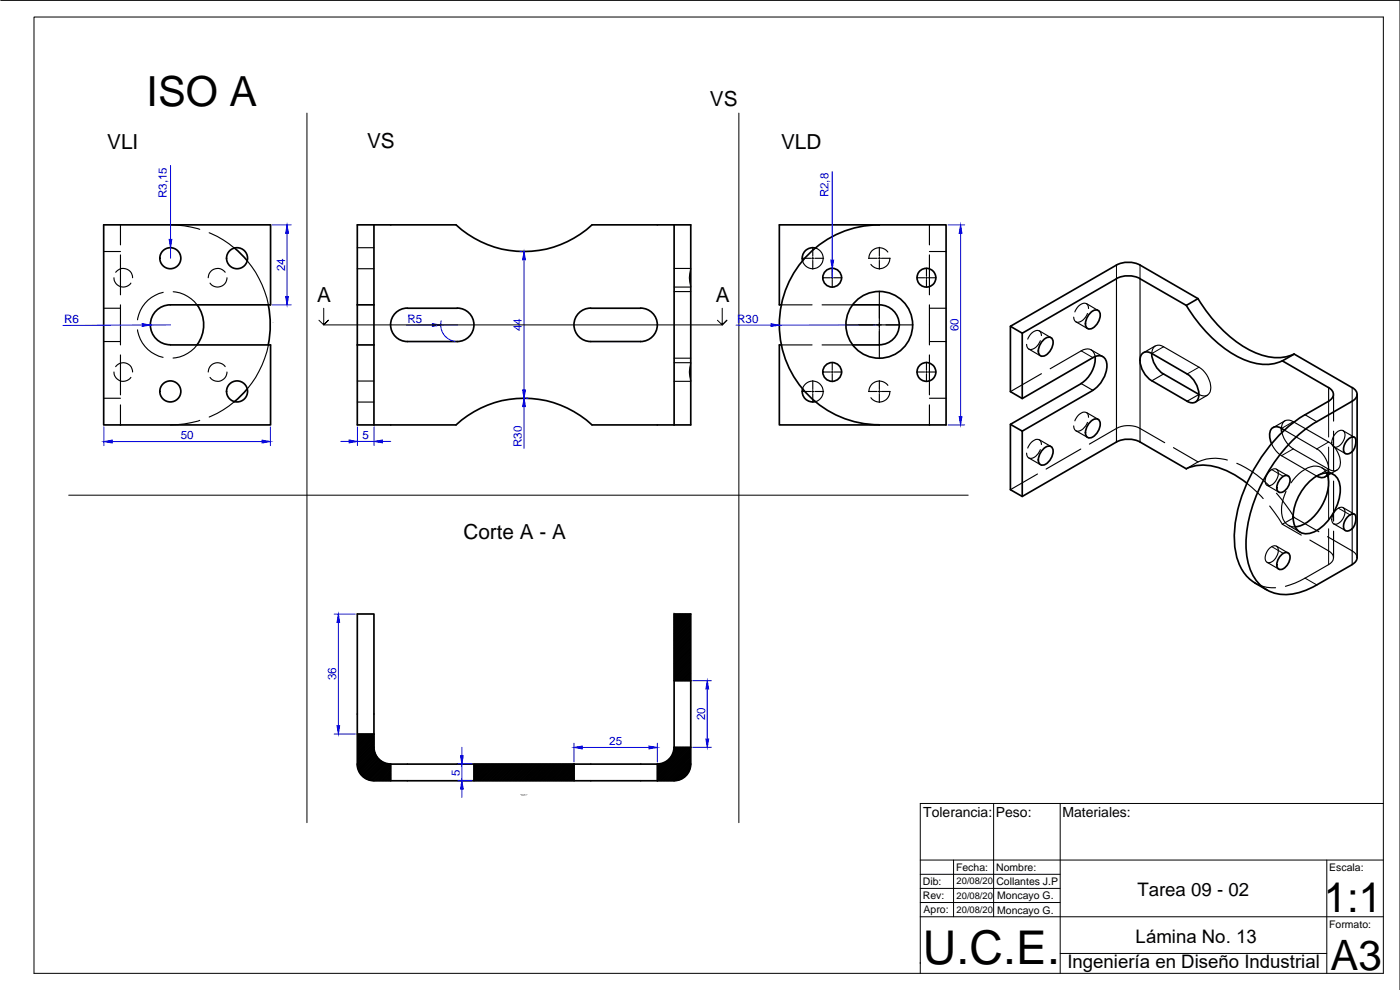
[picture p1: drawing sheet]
<svg xmlns="http://www.w3.org/2000/svg" width="420mm" height="297mm" viewBox="0 0 420 297" stroke-linecap="round" stroke-linejoin="round" font-family="sans-serif">
<!-- layer: MD_Oculto -->
<g fill="none" stroke="#000" stroke-width=".34">
<path d="M31.1 75.5h5.1M36.2 67.5v6M36.2 76.5v12M51.1 67.5a28.9 28.9 0 0 1 8.8 1.3M62.8 69.8l.5 .2a27.6 27.6 0 0 1 7.1 4.5M74.2 78.3a30.6 30.6 0 0 1 6.4 13.2M107.2 74.3h5M240.6 77.5h2.7M243.6 77.5h.6M243.9 74.2v2.7M243.9 77.2v.6M243.9 78.1v2.7"/>
<path d="M244.6 77.5h2.6M244.7 74.5a3.1 3.1 0 0 1 1.4 5.2 3.1 3.1 0 0 1-5.2-1.4M260.6 77.5h2.7M263.6 77.5h.6M263.9 74.2v2.7M263.9 77.2v.6M263.9 78.1v2.7M264.5 77.5h2.7M266.4 75.6a3.1 3.1 0 0 0-3.5-1.1 3.1 3.1 0 0 0-2.1 3M267 77.5a3.1 3.1 0 0 1-2.1 3 3.1 3.1 0 0 1-3.5-1.2M278.9 75.5h5M278.9 67.5v6"/>
<path d="M278.9 76.5v12M31.1 92.5h5.1M34.2 83.3a2.8 2.8 0 0 0 2 2.7 2.8 2.8 0 0 0 3.1-1.1M34.7 81.7a2.82 2.82 0 0 1 3.1-1 2.82 2.82 0 0 1 2 2.6M36.2 91.5v12M41.3 99a9.9 9.9 0 0 0 7.6 8.2M49 87.7a10 10 0 0 0-7.7 8.3M52 87.5a9.9 9.9 0 0 1 7.1 4M67.6 81.7a2.82 2.82 0 0 0-3.2-1 2.82 2.82 0 0 0-1.9 2.6M68.1 83.3a2.81 2.81 0 0 1-1.9 2.7 2.81 2.81 0 0 1-3.2-1.1M107.2 80.6h5M202.3 87.5h5"/>
<path d="M202.3 80.5h5M202.3 86.1h5M207.3 80.7a8.6 8.6 0 0 0 0 5.3M234.5 91.5h9.2M246.7 91.5h9.2M246.8 83.3h2.4M249.5 83.3h.6M249.8 80.4v2.4M249.8 83v.6M249.8 83.9v2.4M250.3 83.3h2.4M253.8 97.5h8.9"/>
<path d="M262.9 97.5h2M263.9 87.4v8.9M263.9 96.5v2M263.9 98.7v8.9M265.1 97.5h8.9M275.1 83.3h2.4M277.8 83.3h.5M278 80.4v2.4M278 83v.6M278 83.9v2.4M278.6 83.3h2.4M278.9 91.5v12"/>
<path d="M278.9 92.5h5M311.9 99.3l3.5 2M322.9 96.5l3.5 2.1M326.1 91.1l3.5 2.1M326.3 94.1a3.3 3.3 0 0 1-3.3 2.5l-.5-.4-.3-1M326.7 92.6a1.42 1.42 0 0 0-.8-1.6 1.42 1.42 0 0 0-1.8 .5l-.8 .7-.7 1.4M31.1 119.5h5.1M31.1 102.5h5.1M34.2 111.6a2.78 2.78 0 0 0 1.9 2.7 2.78 2.78 0 0 0 3.2-1.1M34.7 110a2.8 2.8 0 0 1 3.1-1 2.8 2.8 0 0 1 2 2.6M36.2 106.5v12M59.1 103.5a10.1 10.1 0 0 1-7.2 3.9"/>
<path d="M67.6 110a2.8 2.8 0 0 0-3.2-1 2.8 2.8 0 0 0-1.9 2.6M68.1 111.6a2.79 2.79 0 0 1-1.9 2.7 2.79 2.79 0 0 1-3.2-1.1M80.6 103.5a30 30 0 0 1-6.4 13.2M107.2 114.3h5M202.3 108.8h5M202.3 114.4h5M202.3 107.5h5M207.3 109a8.6 8.6 0 0 0 0 5.3M234.5 103.5h9.2M240.6 117.5h2.7M240.9 116.7a3.1 3.1 0 0 1 5.2-1.4 3.1 3.1 0 0 1-1.4 5.2M243.6 117.5h.6"/>
<path d="M243.9 114.2v2.7M243.9 117.2v.6M243.9 118.1v2.7M244.6 117.5h2.6M246.7 103.5h9.2M246.8 111.6h2.4M249.5 111.6h.6M249.8 108.7v2.4M249.8 111.3v.6M249.8 112.2v2.3M250.3 111.6h2.4M260.6 117.5h2.7"/>
<path d="M263.6 117.5h.6M263.9 114.2v2.7M263.9 117.2v.6M263.9 118.1v2.7M264.5 117.5h2.7M266.4 115.6a3.1 3.1 0 0 0-3.5-1.1 3.1 3.1 0 0 0-2.1 3M267 117.5a3.1 3.1 0 0 1-2.1 3 3.1 3.1 0 0 1-3.5-1.2M275.1 111.6h2.4M277.8 111.6h.5M278 108.7v2.4M278 111.3v.6M278 112.2v2.3"/>
<path d="M278.6 111.6h2.4M278.9 119.5h5M278.9 106.5v12M278.9 102.5h5M308.7 104.7l3.6 2.1M312.2 102.2a3.3 3.3 0 0 1-3.3 2.6l-.5-.5-.3-1M312.5 100.7a1.42 1.42 0 0 0-.8-1.5 1.42 1.42 0 0 0-1.7 .4l-.8 .8-.8 1.4M312.5 112.1l-9.3 5.4M327.4 105l3.6 2M328.7 107a2.5 2.5 0 0 0-1.6-2.2 2.5 2.5 0 0 0-2.6 .5l-9.3 5.3M345.7 106.1a2.15 2.15 0 0 1 1-2.3 2.15 2.15 0 0 1 2.5 .2l10.6 6.2a7.3 7.3 0 0 1 3.4 7.4 2.11 2.11 0 0 1-3.4 .7M346.7 103.8l-3.5 2"/>
<path d="M362.3 118.6l-3.5 2M400.2 118.3v8.1M36.2 121.5v6M59.9 126.1l-.5 .3a31 31 0 0 1-8.3 1.1M70.4 120.5a27.6 27.6 0 0 1-7.6 4.6M107.2 120.6h5M278.9 121.5v6M308.7 137.4l3.6 2M311.9 131.9l3.5 2.1M312.2 134.9a3.2 3.2 0 0 1-3.3 2.5l-.5-.4-.3-1M312.5 133.4a1.42 1.42 0 0 0-.8-1.5 1.42 1.42 0 0 0-1.7 .4l-.8 .8-.8 1.3M322.9 129.2l3.5 2.1"/>
<path d="M324.4 134.7l-10.5 6M326.1 123.8l3.5 2M326.3 126.7a3.3 3.3 0 0 1-3.3 2.6l-.5-.5-.3-1M326.7 125.2a1.41 1.41 0 0 0-.9-1.5 1.41 1.41 0 0 0-1.7 .4l-.8 .8-.7 1.4M349.5 132.8l-7.4-4.2a7.7 7.7 0 0 0-7 0l-8.2 4.7M352.2 134.3l7.3 4.3M359.5 138.6l-3.5 2.1M368.3 138a12.5 12.5 0 0 0-8.8 .6M371.2 139l1.2 .6a32.8 32.8 0 0 1 8.6 6.2M381.6 133.2l1.3 2 1.1 1.1 11.2 6.6M384.6 128.6a2.13 2.13 0 0 1 1-2.3 2.13 2.13 0 0 1 2.5 .2l10.6 6.1a7.4 7.4 0 0 1 3.4 7.4 2.05 2.05 0 0 1-3.4 .8M384.7 129.8l1.1 2.5 1.7 1.9 11.2 6.6"/>
<path d="M385.5 129.1l9.7 5.6a7.7 7.7 0 0 1 3.5 6.1M385.6 126.3l-3.5 2M400.2 129.4v11.9M400.3 134.1l3.5 2M400.9 130a1.49 1.49 0 0 1 1.3-.9 1.49 1.49 0 0 1 1.4 .8 3.7 3.7 0 0 1-3.1 4.3 1.89 1.89 0 0 1-.5-2.8zM403.1 129.2l3.4 2M311.4 142.2l-8.2 4.7M374.2 145l4.9 4.6M380.3 145.6l3.5 2M381 141.4a1.42 1.42 0 0 1 1.4-.8 1.42 1.42 0 0 1 1.2 1 3.8 3.8 0 0 1-2.9 4.1 1.71 1.71 0 0 1-.8-2.5zM381 151.8l3.9 5.5M383.1 148l2.8 3.5 2.5 3.8"/>
<path d="M383.1 140.8l3.5 2M384.9 157.3l5.6 3.3M386 147.4a10 10 0 0 0-.5 9.1 3.5 3.5 0 0 0 3.2 1.6M386.7 157.6l3.5 2.1M388.4 155.3l7.4 4.2M388.4 155.3l-3.5 2M396.7 140.3l3.5 2.1M398.1 141.9a4 4 0 0 0-5.6-1.5l-.9 .5a12.2 12.2 0 0 0-4.1 4M398.7 140.8l-.3 1.6M400.2 144.3v12.1M400.2 159.4v7.9M400.3 157.2l3.5 2"/>
<path d="M400.9 153.1a1.49 1.49 0 0 1 1.3-.9 1.49 1.49 0 0 1 1.4 .8 3.8 3.8 0 0 1-2.7 4.3 1.5 1.5 0 0 1-1.1-2.3zM401.2 141l-3.5 2.1M403.1 152.3l3.4 2M376.6 174.9a11.2 11.2 0 0 0 6.2 1.4M380.3 168.7l3.5 2.1M381 164.5a1.41 1.41 0 0 1 1.4-.8 1.41 1.41 0 0 1 1.2 1 3.8 3.8 0 0 1-2.9 4.2 1.71 1.71 0 0 1-.8-2.6zM383.1 163.9l3.5 2M393.1 162l5.6 3.3a2.18 2.18 0 0 1 1.5 2.1 2.18 2.18 0 0 1-1.5 2 51.5 51.5 0 0 1-11.6 6.1l-1.3 .4M398.4 161l7.4 4.3a2.55 2.55 0 0 1 1.5 2"/>
</g>
<!-- layer: MD_Visible -->
<g fill="none" stroke="#000" stroke-width=".51">
<path d="M70.3 74.4l3.9 3.8M112.2 67.5h24.7a30 30 0 0 0 40.8 0h24.6M112.2 67.5v24M112.2 67.5h-5v24M202.3 67.5v60M202.3 67.5h5v60h-5M244.7 74.4a3.2 3.2 0 0 0-3.8 3.9M263.9 67.5a30 30 0 0 0-30 30 30 30 0 0 0 30 30M51.1 91.5a6 6 0 0 0-6 6 6 6 0 0 0 6 5.9M51.1 91.5h30.1v-24h-50.1v60h50.1v-24h-30.1M59.1 91.5a10 10 0 0 1 0 12M80.5 91.4a30.1 30.1 0 0 1 0 12.1"/>
<path d="M107.2 91.5v12M107.2 91.5h5M112.2 91.5v12M122.2 92.4a5 5 0 0 0-5 5.1 5 5 0 0 0 5 5M122.3 92.5h14.9M137.2 92.4a5 5 0 0 1 5 5.1 5 5 0 0 1-5 5h-14.9M177.3 92.4a5 5 0 0 0-5 5.1 5 5 0 0 0 5 5h15M177.3 92.5h15M192.3 92.4a5 5 0 0 1 5 5.1 5 5 0 0 1-5 5M234.5 91.5h-.6v-24h50v60h-20M255.9 91.5h8a6 6 0 0 1 6 6 6 6 0 0 1-6 5.9l-8 .1M278.9 80.6a2.82 2.82 0 0 0-3.7 2.7 2.82 2.82 0 0 0 3.7 2.7"/>
<path d="M278.9 80.7a2.82 2.82 0 0 1 1.9 2.6 2.82 2.82 0 0 1-1.9 2.7M303.2 97.9v19.6l3.6 2.1 21.2-12.3M306.8 100v19.6M327 94.1a1.88 1.88 0 0 1 2.9-.7 4.1 4.1 0 0 1-3.1 5.3 1.88 1.88 0 0 1-.8-2.8zM335.1 83.6a7.8 7.8 0 0 1 7.1 0M335.1 83.6l-28.3 16.4-3.6-2.1 31.9-18.4a7.8 7.8 0 0 1 7.1 0l17.3 10.1M342.1 83.6l13.9 8M356 91.6a38.6 38.6 0 0 0 18.5 16.8 13.5 13.5 0 0 0 10.4-.2M359.5 89.6a38.6 38.6 0 0 0 18.5 16.7 13.5 13.5 0 0 0 10.4-.1M359.5 89.6l-3.5 2M74.2 116.7l-3.9 3.8M107.2 103.5v24h5"/>
<path d="M107.2 103.5h5M112.2 103.5v24M234.5 103.5h-.6v24h30M240.9 116.6a3.2 3.2 0 0 0 3.8 3.9M278.9 108.9a2.82 2.82 0 0 0-3.7 2.7 2.82 2.82 0 0 0 3.7 2.7M278.9 109a2.82 2.82 0 0 1 1.9 2.6 2.82 2.82 0 0 1-1.9 2.7M312.9 102.3a1.88 1.88 0 0 1 2.9-.7 4.1 4.1 0 0 1-3.1 5.3 1.88 1.88 0 0 1-.8-2.8zM324.5 115.1l-21.3 12.2 3.6 2.1M328 107.3a2.58 2.58 0 0 1 3-.3 2.58 2.58 0 0 1 1.2 2.7 9.4 9.4 0 0 1-4.2 7.4M328 117.1l-21.2 12.3M328.6 107a9.1 9.1 0 0 1-4.1 8M345.7 114.3a7.2 7.2 0 0 1-3.3-7.6 2.11 2.11 0 0 1 3.3-.6 7.6 7.6 0 0 0 3.5 6.1l10.6 6.1"/>
<path d="M345.7 114.2l10.6 6.2M345.7 106.1l10.6 6.1M356.3 112.2a7.2 7.2 0 0 1 3.2 7.6 2.11 2.11 0 0 1-3.2 .6M384.9 108.3l3.5-2.1 17.4 10.1a2.17 2.17 0 0 1 1.5 2 2.17 2.17 0 0 1-1.5 2.1l-10.6 6.1a47.1 47.1 0 0 0-20.3 28.8 26.4 26.4 0 0 0 .9 16.9 11.2 11.2 0 0 0 14 5.6l3.5-1.3 12.5-7.1M384.9 108.3l13.8 8a2.17 2.17 0 0 1 1.5 2 2.17 2.17 0 0 1-1.5 2.1 63.2 63.2 0 0 0-11.3 6.9 47.8 47.8 0 0 0-17 33.3 16.1 16.1 0 0 0 5.2 13.6l1.1 .7M407.3 118.3v49a2.42 2.42 0 0 1-1.5 2.1M112.2 127.5h24.7a30 30 0 0 1 40.8 0h24.6M303.2 127.3v19.6l3.6 2.1 28.3-16.4a7.8 7.8 0 0 1 7.1 0l13.8 8.1a14.3 14.3 0 0 1 12.6 .8l2.8 1.5 2.9 2M306.8 129.4v19.6M312.9 135a1.88 1.88 0 0 1 2.9-.7 4.1 4.1 0 0 1-3.1 5.3 1.88 1.88 0 0 1-.8-2.9zM327 126.8a1.88 1.88 0 0 1 2.9-.7 4.1 4.1 0 0 1-3.1 5.3 1.88 1.88 0 0 1-.8-2.8zM384.5 128.5l.2 1.3"/>
<path d="M385.5 129.1a2.91 2.91 0 0 0-3.7-.7 4.3 4.3 0 0 0-.2 4.7M404.6 131.8a1.28 1.28 0 0 1 1.1-.7 1.28 1.28 0 0 1 1.2 .7 4.1 4.1 0 0 1-2.1 4.3 1.29 1.29 0 0 1-1.4-.3 1.29 1.29 0 0 1-.2-1.5l.4-1.1zM384.3 143.6a1.56 1.56 0 0 1 1.3-.9 1.56 1.56 0 0 1 1.5 .8 3.8 3.8 0 0 1-2.9 4.3 1.7 1.7 0 0 1-.8-2.6zM392.4 145.1a7.2 7.2 0 0 1 7.4-2.9 5.1 5.1 0 0 1 2.4 5.9 15.3 15.3 0 0 1-8.1 11.6 4 4 0 0 1-5.9-3.4 15 15 0 0 1 4.2-11.2zM398.1 141.8a11.8 11.8 0 0 1-2.1 11.1 11 11 0 0 1-7.3 5.2M398.3 142.4a2.15 2.15 0 0 1-3.1 .4M404.4 155.1a1.5 1.5 0 0 1 2.4-.5 3.9 3.9 0 0 1-2.3 4.7 1.32 1.32 0 0 1-1.3-1.8l.4-1.1zM376.6 174.9l3.6 2.1M384.3 166.8a1.56 1.56 0 0 1 1.3-1 1.56 1.56 0 0 1 1.5 .8 3.8 3.8 0 0 1-2.9 4.3 1.7 1.7 0 0 1-.8-2.6zM202.3 184.2h5v20h-5zM202.3 204.2v20h5M207.3 204.2v20"/>
<path d="M107.2 229.2a5 5 0 0 0 5 5.1M107.2 220.2v-36h5v36M112.2 220.2h-5v9.1M112.2 224.2a5 5 0 0 0 5 5M112.2 220.2v4M117.3 234.3h24.9M142.2 229.3h30.1v5h-30.1zM142.2 229.3h-24.9v5h-5.1M172.3 234.3h25M172.3 229.3h25v5M202.3 224.2a5 5 0 0 1-5 5M207.3 224.2v5.1"/>
<path d="M207.3 229.2a5 5 0 0 1-5 5.1h-5"/>
<circle cx="51.1" cy="77.5" r="3.2"/>
<circle cx="71.1" cy="77.5" r="3.2"/>
<circle cx="249.7" cy="83.3" r="2.82"/>
<circle cx="263.9" cy="97.5" r="10"/>
<circle cx="51.1" cy="117.4" r="3.2"/>
<circle cx="71.1" cy="117.4" r="3.2"/>
<circle cx="249.7" cy="111.6" r="2.82"/>
</g>
<!-- layer: MD_Oculta fina -->
<g fill="none" stroke="#000" stroke-width=".3">
<path d="M335.1 79.5v4.1M342.1 79.5v4.1M324.5 105.3l3.5 2M349.2 104l-3.5 2.1M359.8 110.2l-3.5 2M405.8 116.3v4.1M388.1 126.5l-3.5 2.1M388.1 134.7l-3.5 2M398.7 120.4v10.7M398.7 134.1v21.5M398.7 132.6l-3.5 2.1M405.8 131.2v4.3"/>
<path d="M381.7 140.9l3.5 2M398.7 158.7v10.7M398.7 140.8l-3.5 2.1M401.7 152.5l3.5 2M405.8 154.2v4.4M381.7 164l3.5 2.1M391.7 173.5l3.5 2"/>
</g>
<!-- layer: MD_Visible fina -->
<path d="M335.1 83.6v49M342.1 83.6v49M324.5 115.1l3.5 2M349.2 112.2l-3.5 2M359.8 118.3l-3.5 2.1M398.7 116.3v4.1M391.7 124.4l3.5 2.1M405.8 120.4v10.8M405.8 135.5v18.7M405.8 158.6v10.8" fill="none" stroke="#000" stroke-width=".34"/>
<!-- layer: 0 -->
<g fill="none" stroke="#000" stroke-width=".3">
<path d="M.2 .1h420v296.9M10.2 5.1h405v286.9h-405zM92.1 33.9v212.9M221.7 33.9v212.9M97.2 92.5v5l1.4-1.4-1.4 1.4-1.5-1.4M216.7 92.5v5l1.4-1.4-1.4 1.4-1.4-1.4M20.6 148.6h270M276.2 258h139M286.2 258v17.1M298.2 241.1v34M318.2 241.1v50.9M398.2 258v34"/>
<path d="M415.2 241.1h-139v50.9M276.2 275.1h139M276.2 270.8h42M276.2 266.6h42M276.2 262.3h42M276.2 289.1h.1M318.2 286.1h80"/>
</g>
<!-- layer: Cotas -->
<g fill="none" stroke="#00d" stroke-width=".3">
<path d="M51.2 49.7v22.1M249.8 51.4v26.6M51.2 74.3v3.2M81.8 67.5h5.6M86.1 70v19M156 75.5h.6M157.3 78v39M284.5 67.5h5M288.3 70v55M42.7 97.5l-23.8 .1M51.2 97.5h-6M81.8 91.5h5.6"/>
<path d="M129.8 97.5l-7.8 .1M132.4 96.2a5 5 0 0 0 4.2 6.2M137.3 97.5h-5.1M220.9 97.6h10.5M249.8 80.5v2.8M263.9 97.5l-30 .1M157.9 119.5h.6M31.2 128.1v5.6M33.7 132.5h45M81.2 128.1v5.6M102.3 132.4h2.5M107.3 128.1v5.6"/>
<path d="M107.3 132.4h5M112.3 128.1v5.6M114.8 132.4h2.5M157.3 122v12.5M284.5 127.5h5M100.3 184.3h6.3M101.6 186.8v30.9M207.9 204.2h5.6M212.3 206.7v15M100.3 220.2h6.3M137.4 234.3h4.2M137.4 229.2h4.2"/>
<path d="M138.6 224.2v2.5M138.6 229.2v5.1M138.6 236.8v2.5M172.3 223v5.6M174.8 224.3h20M197.3 223v5.6M207.9 224.2h5.6"/>
</g>
<g fill="#00d" stroke="#00d" stroke-width=".3">
<path d="M157.3 75.5l.4 2.5h-.9z"/>
<path d="M156.8 117h.9l-.4 2.5z"/>
<path d="M129.8 97.1l2.4 .4-2.4 .4z"/>
<path d="M104.8 132l2.5 .4-2.5 .5z"/>
<path d="M112.3 132.4l2.5-.4v.9z"/>
<path d="M157.3 119.5l.4 2.5h-.9z"/>
<path d="M231.4 97.1l2.5 .5-2.5 .3z"/>
<path d="M287.9 125h.8l-.4 2.5z"/>
<path d="M288.3 67.5l.4 2.5h-.8z"/>
<path d="M31.2 132.5l2.5-.4v.8z"/>
<path d="M78.7 132.1l2.5 .4-2.5 .4z"/>
<path d="M50.8 71.8h.8l-.4 2.5z"/>
<path d="M249.3 78h.9l-.4 2.5z"/>
<path d="M86.1 67.5l.5 2.5h-.9z"/>
<path d="M85.7 89h.9l-.5 2.5z"/>
<path d="M42.7 97.1l2.5 .4-2.5 .4z"/>
<path d="M101.6 184.3l.3 2.5h-.8z"/>
<path d="M101.1 217.7h.8l-.3 2.5z"/>
<path d="M172.3 224.3l2.5-.5v.9z"/>
<path d="M194.8 223.8l2.5 .5-2.5 .4z"/>
<path d="M211.8 221.7h.9l-.4 2.5z"/>
<path d="M212.3 204.2l.4 2.5h-.9z"/>
<path d="M138.6 234.3l.4 2.5h-.8z"/>
<path d="M138.2 226.7h.8l-.4 2.5z"/>
</g>
<!-- layer: MD_Sombreado -->
<g fill="none" stroke="#000" stroke-width=".3">
<path d="M202.3 184.3h.1M202.5 184.3l-.2 .1M202.6 184.3l-.3 .3M202.8 184.3l-.5 .5M203 184.3l-.7 .7M203.2 184.3l-.9 .9M203.3 184.3l-1 1M203.5 184.3l-1.2 1.2M203.7 184.3l-1.4 1.4M203.9 184.3l-1.6 1.6M204 184.3l-1.7 1.7M204.2 184.3l-1.9 1.9"/>
<path d="M204.4 184.3l-2.1 2.1M204.6 184.3l-2.3 2.2M204.8 184.3l-2.5 2.4M204.9 184.3l-2.6 2.6M205.1 184.3l-2.8 2.8M205.3 184.3l-3 3M205.5 184.3l-3.2 3.1M205.7 184.3l-3.4 3.3M205.8 184.3l-3.5 3.5M206 184.3l-3.7 3.7M206.2 184.3l-3.9 3.9M206.3 184.3l-4 4"/>
<path d="M206.5 184.3l-4.2 4.2M206.7 184.3l-4.4 4.4M206.9 184.3l-4.6 4.6M207.1 184.3l-4.8 4.7M207.2 184.3l-4.9 4.9M207.3 184.4l-5 5M207.3 184.6l-5 5M207.3 184.7l-5 5M207.3 184.9l-5 5M207.3 185.1l-5 5M207.3 185.3l-5 5M207.3 185.4l-5 5"/>
<path d="M207.3 185.6l-5 5M207.3 185.8l-5 5M207.3 186l-5 5M207.3 186.2l-5 5M207.3 186.3l-5 5M207.3 186.5l-5 5M207.3 186.7l-5 5M207.3 186.8l-5 5.1M207.3 187.1l-5 5M207.3 187.2l-5 5M207.3 187.4l-5 5M207.3 187.6l-5 5"/>
<path d="M207.3 187.7l-5 5M207.3 187.9l-5 5M207.3 188.1l-5 5M207.3 188.3l-5 5M207.3 188.5l-5 4.9M207.3 188.6l-5 5M207.3 188.8l-5 5M207.3 189l-5 5M207.3 189.2l-5 5M207.3 189.3l-5 5M207.3 189.5l-5 5M207.3 189.7l-5 5"/>
<path d="M207.3 189.9l-5 4.9M207.3 190.1l-5 5M207.3 190.2l-5 5M207.3 190.4l-5 5M207.3 190.6l-5 5M207.3 190.7l-5 5M207.3 190.9l-5 5M207.3 191.1l-5 5M207.3 191.3l-5 5M207.3 191.5l-5 5M207.3 191.6l-5 5M207.3 191.8l-5 5"/>
<path d="M207.3 192l-5 5M207.3 192.2l-5 5M207.3 192.3l-5 5M207.3 192.5l-5 5M207.3 192.7l-5 5M207.3 192.9l-5 5M207.3 193.1l-5 5M207.3 193.2l-5 5M207.3 193.4l-5 5M207.3 193.6l-5 5M207.3 193.7l-5 5M207.3 193.9l-5 5.1"/>
<path d="M207.3 194.1l-5 5M207.3 194.3l-5 5M207.3 194.5l-5 5M207.3 194.6l-5 5M207.3 194.8l-5 5M207.3 195l-5 5M207.3 195.2l-5 5M207.3 195.4l-5 4.9M207.3 195.5l-5 5M207.3 195.7l-5 5M207.3 195.9l-5 5M207.3 196.1l-5 5"/>
<path d="M207.3 196.2l-5 5M207.3 196.4l-5 5M207.3 196.6l-5 5M207.3 196.8l-5 4.9M207.3 196.9l-5 5.1M207.3 197.1l-5 5M207.3 197.3l-5 5M207.3 197.5l-5 5M207.3 197.6l-5 5M207.3 197.8l-5 5M207.3 198l-5 5M207.3 198.2l-5 5"/>
<path d="M207.3 198.4l-5 5M207.3 198.5l-5 5M207.3 198.7l-5 5M207.3 198.9l-5 5M207.3 199.1l-5 5M207.3 199.2l-5 5M207.3 199.4l-4.9 4.8M207.3 199.6l-4.7 4.6M207.3 199.8l-4.5 4.4M207.3 199.9l-4.4 4.3M207.3 200.1l-4.1 4.1M207.3 200.3l-4 3.9"/>
<path d="M207.3 200.5l-3.8 3.7M207.3 200.6l-3.6 3.6M207.3 200.8l-3.5 3.4M207.3 201l-3.3 3.2M207.3 201.2l-3.1 3M207.3 201.4l-2.9 2.8M207.3 201.5l-2.7 2.7M207.3 201.7l-2.6 2.5M207.3 201.9l-2.4 2.3M207.3 202l-2.2 2.2M207.3 202.3l-2 1.9M207.3 202.4l-1.9 1.8"/>
<path d="M207.3 202.6l-1.7 1.6M207.3 202.8l-1.5 1.4M207.3 202.9l-1.3 1.3M207.3 203.1l-1.1 1.1M207.3 203.3l-1 .9M207.3 203.5l-.8 .7M207.3 203.7l-.6 .5M207.3 203.8l-.5 .4M207.3 204l-.2 .2M207.3 204.2h-.1M107.4 220.2l-.1 .2M107.6 220.2l-.3 .4"/>
<path d="M107.8 220.2l-.5 .6M108 220.2l-.7 .7M108.1 220.2l-.8 .9M108.3 220.2l-1 1.1M108.5 220.2l-1.2 1.2M108.7 220.2l-1.4 1.4M108.8 220.2l-1.5 1.6M109 220.2l-1.7 1.8M109.2 220.2l-1.9 2M109.3 220.2l-2 2.1M109.6 220.2l-2.3 2.3M109.7 220.2l-2.4 2.5"/>
<path d="M109.9 220.2l-2.6 2.7M110.1 220.2l-2.8 2.8M110.2 220.2l-2.9 3M110.4 220.2l-3.1 3.2M110.6 220.2l-3.3 3.4M110.8 220.2l-3.5 3.6M111 220.2l-3.7 3.7M111.1 220.2l-3.8 3.9M111.3 220.2l-4 4.1M111.5 220.2l-4.2 4.2M111.7 220.2l-4.4 4.4M111.8 220.2l-4.5 4.6"/>
<path d="M112 220.2l-4.7 4.8M112.2 220.2l-4.9 5M112.3 220.3l-5 5M112.3 220.5l-5 5M112.3 220.7l-5 5M112.3 220.9l-5 5M112.3 221.1l-5 4.9M112.3 221.2l-5 5M112.3 221.4l-5 5M112.3 221.6l-5 5M112.3 221.8l-5 5M112.3 221.9l-5 5"/>
<path d="M112.3 222.1l-5 5M112.3 222.3l-5 5M112.3 222.4l-5 5M112.3 222.7l-5 5M112.3 222.8l-5 5M112.3 223l-5 5M112.3 223.2l-5 5M112.3 223.3l-5 5M112.3 223.5l-5 5M112.3 223.7l-5 5M112.3 223.9l-5 5M112.3 224.1l-5 5"/>
<path d="M112.3 224.2l-5 5M112.3 224.4l-5 5M112.3 224.6l-5 5M112.3 224.7l-5 5M112.3 224.9l-5 5M112.4 225l-5.1 5.1M112.4 225.2l-5 5M112.4 225.3l-5 5.1M112.4 225.5l-5 5M112.5 225.6l-5 5M112.5 225.7l-5 5M112.6 225.9l-5 5"/>
<path d="M112.6 226l-5 5M112.6 226.1l-4.9 5.1M112.7 226.3l-5 5M112.8 226.4l-5.1 5M112.8 226.5l-5 5M112.9 226.6l-5 5M112.9 226.7l-4.9 5.1M113 226.9l-5 4.9M113.1 227l-5 5M113.2 227.1l-5 5M113.2 227.2l-5 5M113.3 227.3l-5 5"/>
<path d="M113.4 227.4l-5 5M113.5 227.5l-5 5M113.5 227.6l-5 5M113.6 227.7l-5 4.9M113.7 227.7l-5 5M113.8 227.8l-5 5M113.9 227.9l-5 5M114 228l-5 5M114.1 228.1l-5 5M114.2 228.2l-5 5M114.3 228.2l-5 5M114.4 228.3l-5 5"/>
<path d="M114.5 228.4l-5 5M114.6 228.5l-5 5M114.7 228.5l-5 5M114.8 228.6l-5 5M114.9 228.7l-5 5M115 228.7l-5 5M115.1 228.8l-4.9 5M115.3 228.8l-5 5M115.4 228.9l-5 5M115.5 228.9l-5 5M115.7 229l-5 5M115.8 229l-5 5"/>
<path d="M115.9 229.1l-5 4.9M116.1 229.1l-5 5M116.2 229.1l-5 5M116.4 229.1l-5 5.1M116.5 229.2l-5 5M116.7 229.2l-5 5M116.8 229.2l-5 5M117 229.2l-5 5M117.2 229.2l-5.1 5.1M117.3 229.3l-4.9 5M117.3 229.5l-4.8 4.8M117.3 229.6l-4.6 4.7"/>
<path d="M117.3 229.9l-4.4 4.4M117.3 230l-4.3 4.3M117.3 230.2l-4.1 4.1M117.3 230.4l-3.9 3.9M117.3 230.5l-3.7 3.8M117.3 230.7l-3.6 3.6M117.3 230.9l-3.4 3.4M117.3 231.1l-3.2 3.2M117.3 231.3l-3 3M117.3 231.4l-2.8 2.9M117.3 231.6l-2.7 2.7M117.3 231.8l-2.5 2.5"/>
<path d="M117.3 232l-2.3 2.3M117.3 232.1l-2.2 2.2M117.3 232.3l-1.9 2M117.3 232.5l-1.8 1.8M117.3 232.6l-1.6 1.7M117.3 232.8l-1.4 1.5M117.3 233l-1.3 1.3M117.3 233.2l-1.1 1.1M117.3 233.4l-.9 .9M117.3 233.5l-.7 .8M117.3 233.7l-.5 .6M117.3 233.9l-.4 .4"/>
<path d="M117.3 234.1l-.2 .2M142.5 229.2l-.2 .2M142.6 229.2l-.3 .4M142.8 229.2l-.5 .6M143 229.2l-.7 .7M143.1 229.2l-.8 .9M143.3 229.2l-1 1.1M143.5 229.2l-1.2 1.2M143.7 229.2l-1.4 1.5M143.8 229.2l-1.5 1.6M144 229.2l-1.7 1.8M144.2 229.2l-1.9 2"/>
<path d="M144.4 229.2l-2.1 2.1M144.6 229.2l-2.3 2.3M144.7 229.2l-2.4 2.5M144.9 229.2l-2.6 2.7M145.1 229.2l-2.8 2.9M145.2 229.2l-2.9 3M145.5 229.2l-3.2 3.2M145.6 229.2l-3.3 3.4M145.8 229.2l-3.5 3.6M146 229.2l-3.7 3.7M146.1 229.2l-3.8 3.9M146.3 229.2l-4 4.1"/>
<path d="M146.5 229.2l-4.2 4.3M146.7 229.2l-4.4 4.5M146.9 229.2l-4.6 4.6M147 229.2l-4.7 4.8M147.2 229.2l-4.9 5M147.4 229.2l-5 5.1M147.6 229.2l-5 5.1M147.7 229.2l-5 5.1M147.9 229.2l-5 5.1M148.1 229.2l-5 5.1M148.3 229.2l-5 5.1M148.5 229.2l-5 5.1"/>
<path d="M148.6 229.2l-5 5.1M148.8 229.2l-5 5.1M149 229.2l-5 5.1M149.1 229.2l-5 5.1M149.3 229.2l-5 5.1M149.5 229.2l-5 5.1M149.7 229.2l-5 5.1M149.9 229.2l-5 5.1M150 229.2l-5 5.1M150.2 229.2l-5 5.1M150.4 229.2l-5 5.1M150.6 229.2l-5 5.1"/>
<path d="M150.7 229.2l-4.9 5.1M150.9 229.2l-5 5.1M151.1 229.2l-5 5.1M151.3 229.2l-5 5.1M151.5 229.2l-5.1 5.1M151.6 229.2l-5 5.1M151.8 229.2l-5 5.1M152 229.2l-5 5.1M152.1 229.2l-4.9 5.1M152.3 229.2l-5 5.1M152.5 229.2l-5 5.1M152.7 229.2l-5 5.1"/>
<path d="M152.9 229.2l-5 5.1M153 229.2l-5 5.1M153.2 229.2l-5 5.1M153.4 229.2l-5 5.1M153.6 229.2l-5 5.1M153.8 229.2l-5 5.1M153.9 229.2l-5 5.1M154.1 229.2l-5 5.1M154.3 229.2l-5 5.1M154.5 229.2l-5.1 5.1M154.6 229.2l-5 5.1M154.8 229.2l-5 5.1"/>
<path d="M155 229.2l-5 5.1M155.2 229.2l-5 5.1M155.3 229.2l-5 5.1M155.5 229.2l-5 5.1M155.7 229.2l-5 5.1M155.9 229.2l-5 5.1M156 229.2l-5 5.1M156.2 229.2l-5 5.1M156.4 229.2l-5 5.1M156.6 229.2l-5 5.1M156.8 229.2l-5 5.1M156.9 229.2l-5 5.1"/>
<path d="M157.1 229.2l-5 5.1M157.3 229.2l-5 5.1M157.5 229.2l-5.1 5.1M157.6 229.2l-4.9 5.1M157.8 229.2l-5 5.1M158 229.2l-5 5.1M158.2 229.2l-5 5.1M158.3 229.2l-5 5.1M158.5 229.2l-5 5.1M158.7 229.2l-5 5.1M158.9 229.2l-5 5.1M159 229.2l-4.9 5.1"/>
<path d="M159.2 229.2l-5 5.1M159.4 229.2l-5 5.1M159.6 229.2l-5 5.1M159.8 229.2l-5 5.1M159.9 229.2l-5 5.1M160.1 229.2l-5 5.1M160.3 229.2l-5 5.1M160.5 229.2l-5.1 5.1M160.7 229.2l-5 5.1M160.8 229.2l-5 5.1M161 229.2l-5 5.1M161.2 229.2l-5 5.1"/>
<path d="M161.3 229.2l-5 5.1M161.5 229.2l-5 5.1M161.7 229.2l-5 5.1M161.9 229.2l-5 5.1M162.1 229.2l-5 5.1M162.2 229.2l-5 5.1M162.4 229.2l-5 5.1M162.6 229.2l-5 5.1M162.8 229.2l-5 5.1M162.9 229.2l-5 5.1M163.1 229.2l-5 5.1M163.3 229.2l-5 5.1"/>
<path d="M163.5 229.2l-5 5.1M163.7 229.2l-5 5.1M163.8 229.2l-5 5.1M164 229.2l-5 5.1M164.2 229.2l-5 5.1M164.3 229.2l-5 5.1M164.5 229.2l-5 5.1M164.7 229.2l-5 5.1M164.9 229.2l-5 5.1M165.1 229.2l-5 5.1M165.2 229.2l-5 5.1M165.4 229.2l-5 5.1"/>
<path d="M165.6 229.2l-5 5.1M165.8 229.2l-5 5.1M165.9 229.2l-4.9 5.1M166.1 229.2l-5 5.1M166.3 229.2l-5 5.1M166.5 229.2l-5 5.1M166.7 229.2l-5 5.1M166.8 229.2l-5 5.1M167 229.2l-5 5.1M167.2 229.2l-5 5.1M167.3 229.2l-5 5.1M167.6 229.2l-5.1 5.1"/>
<path d="M167.7 229.2l-5 5.1M167.9 229.2l-5 5.1M168.1 229.2l-5 5.1M168.2 229.2l-5 5.1M168.4 229.2l-5 5.1M168.6 229.2l-5 5.1M168.8 229.2l-5 5.1M169 229.2l-5 5.1M169.1 229.2l-5 5.1M169.3 229.2l-5 5.1M169.5 229.2l-5 5.1M169.7 229.2l-5 5.1"/>
<path d="M169.8 229.2l-5 5.1M170 229.2l-5 5.1M170.2 229.2l-5 5.1M170.3 229.2l-4.9 5.1M170.6 229.2l-5.1 5.1M170.7 229.2l-5 5.1M170.9 229.2l-5 5.1M171.1 229.2l-5 5.1M171.2 229.2l-5 5.1M171.4 229.2l-5 5.1M171.6 229.2l-5 5.1M171.8 229.2l-5 5.1"/>
<path d="M172 229.2l-5 5.1M172.1 229.2l-5 5.1M172.3 229.3l-5 5M172.3 229.5l-4.8 4.8M172.3 229.6l-4.6 4.7M172.3 229.8l-4.4 4.5M172.3 230l-4.3 4.3M172.3 230.2l-4.1 4.1M172.3 230.4l-3.9 3.9M172.3 230.5l-3.8 3.8M172.3 230.7l-3.6 3.6M172.3 230.9l-3.4 3.4"/>
<path d="M172.3 231l-3.2 3.3M172.3 231.2l-3.1 3.1M172.3 231.4l-2.9 2.9M172.3 231.6l-2.7 2.7M172.3 231.8l-2.5 2.5M172.3 231.9l-2.3 2.4M172.3 232.1l-2.2 2.2M172.3 232.3l-2 2M172.3 232.5l-1.8 1.8M172.3 232.6l-1.6 1.7M172.3 232.8l-1.4 1.5M172.3 233l-1.3 1.3"/>
<path d="M172.3 233.2l-1.1 1.1M172.3 233.3l-.9 1M172.3 233.5l-.8 .8M172.3 233.7l-.6 .6M172.3 233.9l-.4 .4M172.3 234l-.2 .3M172.3 234.2v.1M197.4 229.2l-.1 .2M197.6 229.2l-.3 .4M197.8 229.2l-.5 .5M198 229.2l-.7 .7M198.2 229.1l-.9 1"/>
<path d="M198.4 229.1l-1.1 1.2M198.7 229.1l-1.4 1.3M198.9 229l-1.6 1.6M199.2 228.8l-1.9 2M199.6 228.7l-2.3 2.3M200 228.5l-2.7 2.7M202.4 224.2l-.1 .2M202.6 224.2l-.3 .4M202.8 224.2l-.6 .6M202.9 224.2l-.7 .8M203.1 224.2l-.9 1M203.3 224.2l-1.2 1.2"/>
<path d="M203.5 224.2l-1.4 1.5M203.7 224.2l-1.7 1.7M203.8 224.2l-1.9 2M204 224.2l-2.3 2.3M204.2 224.2l-2.7 2.7M204.3 224.2l-7 7.1M204.6 224.2l-7.3 7.3M204.7 224.2l-7.4 7.5M204.9 224.2l-7.6 7.6M205.1 224.2l-7.8 7.9M205.2 224.2l-7.9 8M205.4 224.2l-8.1 8.2"/>
<path d="M205.6 224.2l-8.3 8.4M205.8 224.2l-8.5 8.5M206 224.2l-8.7 8.7M206.1 224.2l-8.8 8.9M206.3 224.2l-9 9.1M206.3 232.2l-1.1 1.1M206.5 224.2l-9.2 9.3M206.6 231.7l-1.9 1.9M206.7 224.2l-9.4 9.4M206.8 231.3l-2.5 2.5M206.8 224.2l-9.5 9.6M206.9 231l-2.9 2.9"/>
<path d="M207 224.2l-9.7 9.8M207.1 230.7l-3.3 3.3M207.1 230.5l-3.6 3.6M207.2 224.2l-9.9 10M207.2 230.1l-4.1 4.1M207.2 230.3l-3.9 3.8M207.2 229.9l-4.3 4.3M207.3 224.4l-9.9 9.9M207.3 224.5l-9.8 9.8M207.3 224.7l-9.6 9.6M207.3 224.9l-9.4 9.4M207.3 225l-9.2 9.3"/>
<path d="M207.3 225.2l-9.1 9.1M207.3 225.4l-8.9 8.9M207.3 225.6l-8.7 8.7M207.3 225.7l-8.5 8.6M207.3 225.9l-8.3 8.4M207.3 226.1l-8.2 8.2M207.3 226.3l-8 8M207.3 226.5l-7.8 7.8M207.3 226.6l-7.7 7.7M207.3 226.8l-7.4 7.5M207.3 227l-7.3 7.3M207.3 227.1l-7.1 7.2"/>
<path d="M207.3 227.4l-6.9 6.9M207.3 227.5l-6.8 6.8M207.3 227.7l-6.6 6.6M207.3 227.9l-6.4 6.4M207.3 228l-6.2 6.3M207.3 228.2l-6 6.1M207.3 228.4l-5.9 5.9M207.3 228.6l-5.7 5.7M207.3 228.8l-5.5 5.5M207.3 228.9l-5.3 5.4M207.3 229.1l-5.2 5.2M207.3 229.3l-5 5"/>
<path d="M207.3 229.5l-4.8 4.7M207.3 229.6l-4.6 4.6"/>
</g>
<path d="M97.2 97.2v.3h119.5v-.3" fill="none" stroke="#000" stroke-width=".3"/>
<path d="M97.2 97l-.1 .2zM216.7 97v.2z" fill="#000" stroke="#000" stroke-width=".3"/>
<text font-size="14" x="277" y="289.2">U.C.E.</text>
<g font-size="12.6">
<text x="397.3" y="273.7">1:1</text>
<text x="399.3" y="290.9">A3</text>
</g>
<text font-size="12.5" x="44" y="31.8">ISO A</text>
<g font-size="6.2">
<text x="213.1" y="31.8">VS</text>
<text x="32.2" y="44.7">VLI</text>
<text x="110.2" y="44.3">VS</text>
<text x="234.4" y="44.7">VLD</text>
<text x="95.2" y="90.7">A</text>
<text x="214.8" y="90.7">A</text>
<text x="139.1" y="161.8">Corte A - A</text>
</g>
<g font-size="5.6">
<text x="341.3" y="269">Tarea 09 - 02</text>
<text x="340.8" y="283">Lámina No. 13</text>
<text x="320.3" y="290.5">Ingeniería en Diseño Industrial</text>
</g>
<g font-size="4.2">
<text x="277.1" y="245.1">Tolerancia:</text>
<text x="298.9" y="245.1">Peso:</text>
<text x="318.9" y="245.1">Materiales:</text>
</g>
<g font-size="3.5" fill="#00d">
<text x="50" y="59.5" transform="rotate(-90 50 59.5)">R3,15</text>
<text x="248.7" y="59.3" transform="rotate(-90 248.7 59.3)">R2,8</text>
<text x="85.6" y="81.4" transform="rotate(-90 85.6 81.4)">24</text>
<text x="19.3" y="97">R6</text>
<text x="122.3" y="96.9" transform="rotate(-1 122.3 96.9)">R5</text>
<text x="156.6" y="99.3" transform="rotate(-90 156.6 99.3)">44</text>
<text x="221.2" y="96.9">R30</text>
<text x="287.6" y="99.4" transform="rotate(-90 287.6 99.4)">60</text>
<text x="54.2" y="131.8">50</text>
<text x="108.8" y="131.8">5</text>
<text x="156.6" y="134.2" transform="rotate(-90 156.6 134.2)">R30</text>
<text x="100.9" y="204.2" transform="rotate(-90 100.9 204.2)">36</text>
<text x="211.6" y="216.1" transform="rotate(-90 211.6 216.1)">20</text>
<text x="182.8" y="223.6">25</text>
<text x="138" y="232.7" transform="rotate(-90 138 232.7)">5</text>
</g>
<g font-size="3.1">
<text x="286.9" y="261.3">Fecha:</text>
<text x="299" y="261.3">Nombre:</text>
<text x="398.9" y="261.3">Escala:</text>
<text x="276.9" y="265.5">Dib:</text>
<text x="276.9" y="269.8">Rev:</text>
<text x="299" y="265.6">Collantes J.P</text>
<text x="299.3" y="269.9">Moncayo G.</text>
<text x="277.2" y="274.1">Apro:</text>
<text x="299.3" y="274.1">Moncayo G.</text>
<text x="398.9" y="278.3">Formato:</text>
</g>
<g font-size="2.8">
<text x="287.1" y="265.3">20/08/20</text>
<text x="287.1" y="269.6">20/08/20</text>
<text x="287.1" y="273.8">20/08/20</text>
</g>
<g font-size=".3">
<text x="216.6" y="96.8">A</text>
<text x="156.2" y="238.5">SECCIÓN A-A</text>
<text x="156.5" y="239">SCALE 1:1</text>
</g>
</svg>
